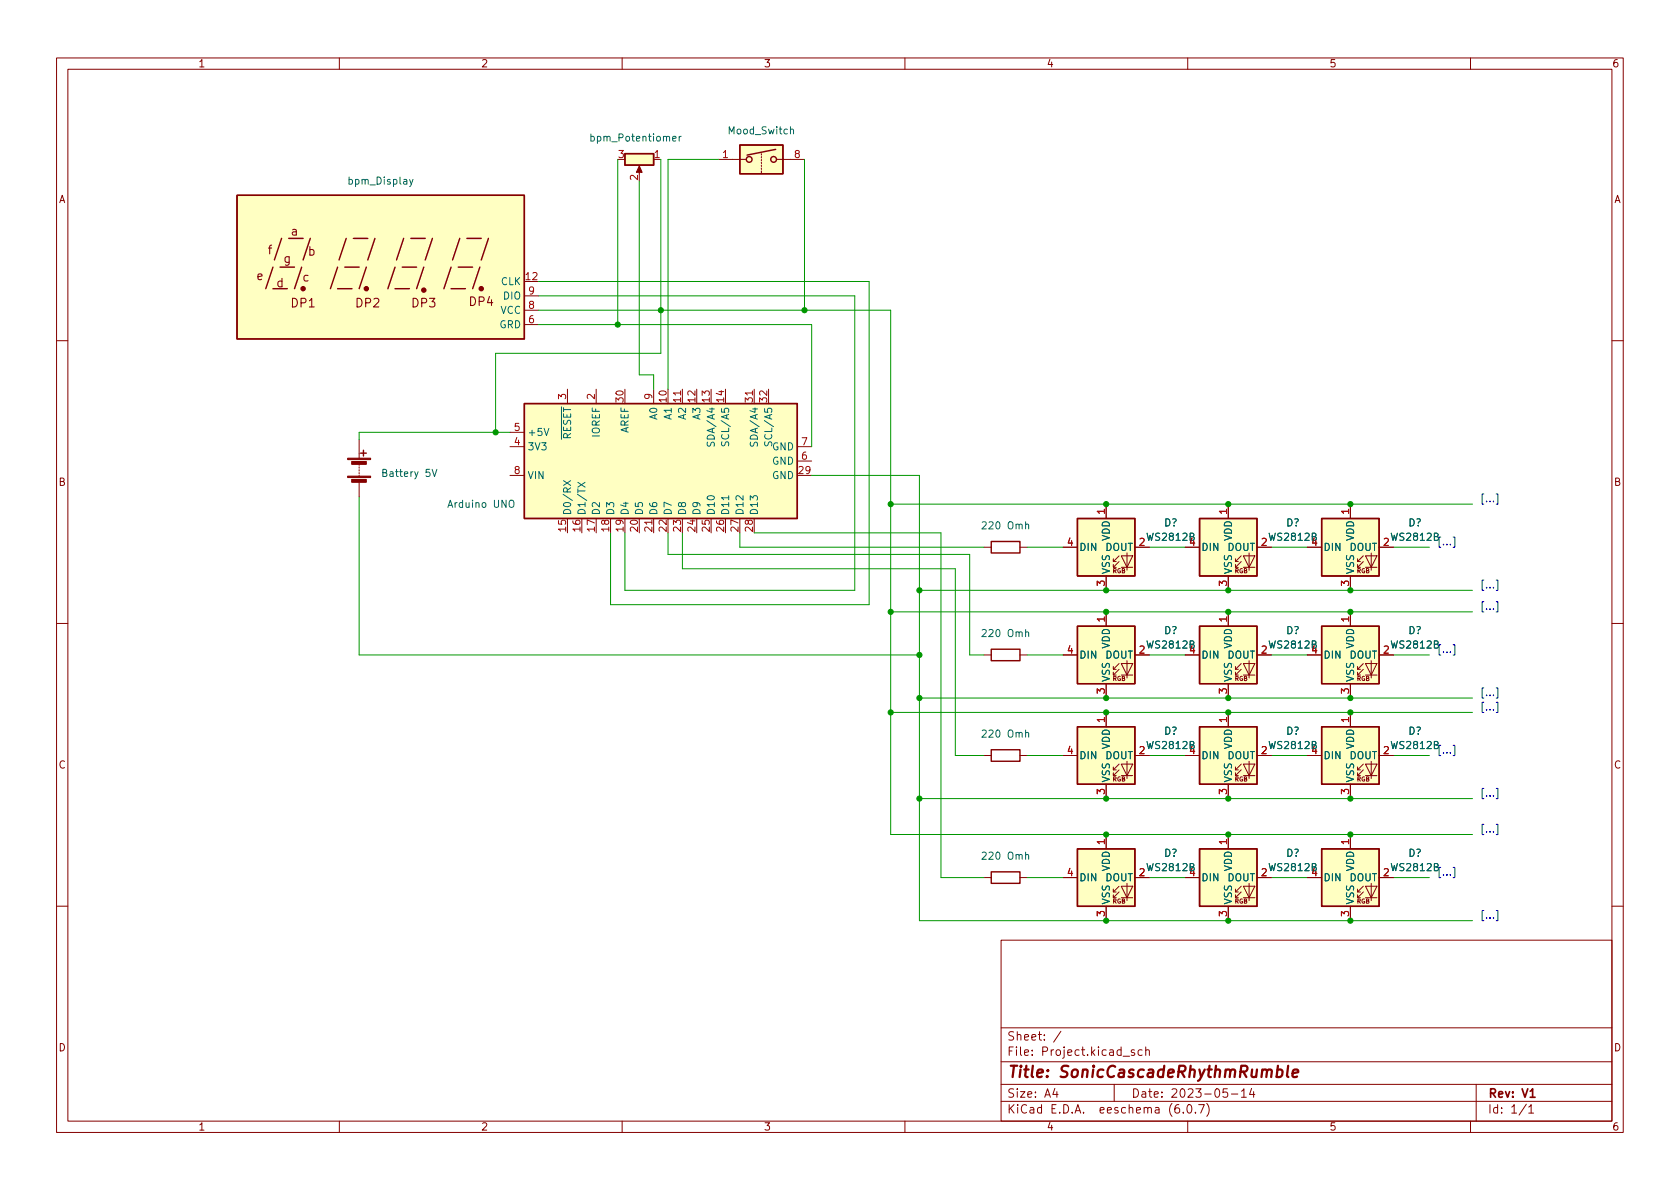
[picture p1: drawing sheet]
<svg xmlns="http://www.w3.org/2000/svg" width="297mm" height="210mm" viewBox="0 0 297 210" stroke-linecap="round" stroke-linejoin="round" font-family="sans-serif">
<g fill="none" stroke="#840000" stroke-width=".18">
<path d="M10 10.2h277v190.1h-277zM12 12.2h273v186.1h-273zM60 10.2v2M110 10.2v2M160 10.2v2M210 10.2v2M260 10.2v2M113 29.7v1M127 28.2h4.8M134.6 27.2v.2M134.6 27.7v.2M134.6 28.2v.2"/>
<path d="M134.6 28.7v.3M134.6 29.2v.3M134.6 29.7v.3M134.6 30.2v.5M137.4 28.2h4.8M92.7 57.4h2.5M92.7 54.9h2.5M92.7 52.3h2.5M10 60.2h2M63.5 77.7v3.3M90.2 79h2.5M90.2 76.4h2.5"/>
<path d="M100.3 68.8v2.6M105.4 68.8v2.6M115.6 68.8v2.6M120.6 68.8v2.6M133.3 68.8v2.6M141 79h2.5M285 60.2h2M63.5 82v.3M63.5 82.5v.3M63.5 83.1v.2M63.5 83.6v.2M63.5 84.1v.2"/>
<path d="M63.5 85.3v2.6M90.2 84.1h2.5M115.6 91.7v2.5M141 81.5h2.5M174 96.8h1.3M180.3 96.8h1.3M188 96.8h2.5M195.6 89.1v2.6M196.8 99.3h.6M197.9 99.3l-1.1 1v-.5M197.9 98.3l-1.1 1v-.5M198.2 98.3h2.1l-1 2z"/>
<path d="M199.3 97.8v3M200.7 96.8h2.5M209.5 96.8h2.6M217.2 89.1v2.6M218.4 99.3h.5M219.5 99.3l-1.1 1v-.5M219.5 98.3l-1.1 1v-.5M219.8 98.3h2.1l-1 2zM220.9 97.8v3M222.2 96.8h2.6M231.1 96.8h2.6M238.8 89.1v2.6"/>
<path d="M240 99.3h.5M241 99.3l-1 1v-.5M241 98.3l-1 1v-.5M241.4 98.3h2.1l-1.1 2zM242.4 97.8v3M243.8 96.8h2.6M10 110.2h2M174 115.8h1.3M180.3 115.8h1.3M188 115.8h2.5M195.6 101.8v2.6M195.6 108.2v2.5"/>
<path d="M196.8 118.4h.6M197.9 118.4l-1.1 1v-.5M197.9 117.3l-1.1 1.1v-.5M198.2 117.3h2.1l-1 2.1zM198.2 100.3h2.1M198.2 119.4h2.1M199.3 116.8v3.1M200.7 115.8h2.5M209.5 115.8h2.6M217.2 101.8v2.6M217.2 108.2v2.5M218.4 118.4h.5"/>
<path d="M219.5 118.4l-1.1 1v-.5M219.5 117.3l-1.1 1.1v-.5M219.8 117.3h2.1l-1 2.1zM219.8 100.3h2.1M219.8 119.4h2.1M220.9 116.8v3.1M222.2 115.8h2.6M231.1 115.8h2.6M238.8 101.8v2.6M238.8 108.2v2.5M240 118.4h.5M241 118.4l-1 1v-.5"/>
<path d="M241 117.3l-1 1.1v-.5M241.4 117.3h2.1l-1.1 2.1zM241.4 100.3h2.1M241.4 119.4h2.1M242.4 116.8v3.1M243.8 115.8h2.6M285 110.2h2M174 133.6h1.3M180.3 133.6h1.3M188 133.6h2.5M195.6 120.9v2.5M195.6 126v2.5"/>
<path d="M195.6 138.7v2.5M196.8 136.1h.6M197.9 136.1l-1.1 1.1v-.6M197.9 135.1l-1.1 1v-.5M198.2 135.1h2.1l-1 2.1zM198.2 137.2h2.1M199.3 134.6v3.1M200.7 133.6h2.5M209.5 133.6h2.6M217.2 120.9v2.5M217.2 126v2.5M217.2 138.7v2.5"/>
<path d="M218.4 136.1h.5M219.5 136.1l-1.1 1.1v-.6M219.5 135.1l-1.1 1v-.5M219.8 135.1h2.1l-1 2.1zM219.8 137.2h2.1M220.9 134.6v3.1M222.2 133.6h2.6M231.1 133.6h2.6M238.8 120.9v2.5M238.8 126v2.5M238.8 138.7v2.5M240 136.1h.5"/>
<path d="M241 136.1l-1 1.1v-.6M241 135.1l-1 1v-.5M241.4 135.1h2.1l-1.1 2.1zM241.4 137.2h2.1M242.4 134.6v3.1M243.8 133.6h2.6M174 155.2h1.3M180.3 155.2h1.3M188 155.2h2.5M195.6 147.6v2.5M196.8 157.7h.6M197.9 157.7l-1.1 1v-.5"/>
<path d="M197.9 156.7l-1.1 1v-.5M198.2 156.7h2.1l-1 2zM198.2 158.7h2.1M199.3 156.2v3.1M200.7 155.2h2.5M209.5 155.2h2.6M217.2 147.6v2.5M218.4 157.7h.5M219.5 157.7l-1.1 1v-.5M219.5 156.7l-1.1 1v-.5M219.8 156.7h2.1l-1 2zM219.8 158.7h2.1"/>
<path d="M220.9 156.2v3.1M222.2 155.2h2.6M231.1 155.2h2.6M238.8 147.6v2.5M240 157.7h.5M241 157.7l-1 1v-.5M241 156.7l-1 1v-.5M241.4 156.7h2.1l-1.1 2zM241.4 158.7h2.1M242.4 156.2v3.1M243.8 155.2h2.6M10 160.2h2"/>
<path d="M177 166.3h108v32h-108zM195.6 160.3v2.5M217.2 160.3v2.5M238.8 160.3v2.5M285 160.2h2M60 198.3v2M110 198.3v2M160 198.3v2M177 194.8h108M177 191.8h108M177 187.8h108M177 181.8h108"/>
<path d="M186.5 192.5l-.4 1h1M186.9 193v1M187.6 182.4l-1.3 1.9M197 191.8v3M198.6 186.8h1.1M200.6 185.7l-.4-.1-.2 .2 .1 .3 .5 .1v.4h-.6M201.9 185.7l-.4-.1-.3 .3v.4l.2 .3h.5M202.6 185.8l.2-.2 .3 .1 .1 .9M202.6 185.1v1.5M208.4 195.3a.59 .59 0 0 0-.7 .7v.5l.2 .3h.4l.2-.1 .1-.5-.2-.2-.4-.1-.3 .3M209.2 196.7v.1M210 198.3v2"/>
<path d="M210.1 195.4l.1-.1a.81 .81 0 0 1 .6 .7 .81 .81 0 0 1-.3 .8h-.1a.81 .81 0 0 1-.6-.6 .81 .81 0 0 1 .3-.8zM211.4 196.7v.1M211.9 195.3h1l-.6 1.5M213.4 195.1a1.72 1.72 0 0 1 0 2.3M217 192.5h-.7l-.1 .7 .2-.1 .5 .1 .2 .2-.1 .5-.2 .1-.6-.1M217.7 193.5h1.2M219.5 193l.4-.5v1.5M219.5 194h.9M221.3 192.5l-.4 1h1M221.6 193v1M260 198.3v2M261 191.8v6.5"/>
<path d="M269.9 195.3l-1.3 1.9M270.3 195.8l.4-.5v1.5M270.3 196.8h.9"/>
</g>
<path d="M270.6 194h.8" fill="none" stroke="#840000" stroke-width=".3"/>
<path d="M225.9 189.2l.2-.1 .5 .1 .2 .3-.1 .6a.66 .66 0 0 1-1 .3M227.8 188.5l-.3 1.7 .3 .3M228.5 189.8l1-.2v-.4l-.2-.1-.6 .1-.2 1 .3 .3 .5-.1" fill="none" stroke="#840000" stroke-width=".4"/>
<g fill="none" stroke="#840000" stroke-width=".25">
<path d="M41.9 34.5h50.8v25.4h-50.8zM110.5 27.2h5.1v2h-5.1zM130.8 25.6h7.6v5.1h-7.6zM137.2 26.4l-5.1 1M48.3 47.2l-1.3 3.8M48.3 51h2.5M49.5 47.2h2.6M49.8 42.2l-1.3 3.8M51.1 42.2h2.5M53.3 47.2l-1.2 3.8M54.9 42.2l-1.3 3.8M59.7 51h2.5"/>
<path d="M59.7 47.2l-1.3 3.8M61 47.2h2.5M61.2 42.2l-1.3 3.8M62.5 42.2h2.5M64.8 47.2l-1.3 3.8M66.3 42.2l-1.3 3.8M69.8 51h2.6M69.8 47.2l-1.2 3.8M71.1 47.2h2.6M71.4 42.2l-1.3 3.8M72.6 42.2h2.6M74.9 47.2l-1.2 3.8"/>
<path d="M76.5 42.2l-1.3 3.8M79.8 51h2.5M79.8 47.2l-1.3 3.8M81 47.2h2.6M81.3 42.2l-1.3 3.8M82.5 42.2h2.6M84.8 47.2l-1.2 3.8M86.4 42.2l-1.3 3.8M64.3 79.6v1M92.7 71.4h48.3v20.3h-48.3zM63.8 80.1h1M175.3 95.8h5v2h-5z"/>
<path d="M190.5 91.7h10.2v10.1h-10.2zM212.1 91.7h10.1v10.1h-10.1zM233.7 91.7h10.1v10.1h-10.1zM175.3 114.8h5v2h-5zM190.5 110.7h10.2v10.2h-10.2zM212.1 110.7h10.1v10.2h-10.1zM233.7 110.7h10.1v10.2h-10.1zM175.3 132.6h5v2h-5zM190.5 128.5h10.2v10.2h-10.2zM212.1 128.5h10.1v10.2h-10.1zM233.7 128.5h10.1v10.2h-10.1zM175.3 154.2h5v2h-5z"/>
<path d="M190.5 150.1h10.2v10.2h-10.2zM212.1 150.1h10.1v10.2h-10.1zM233.7 150.1h10.1v10.2h-10.1z"/>
<circle cx="132.5" cy="28.2" r=".51"/>
<circle cx="136.8" cy="28.2" r=".51"/>
</g>
<g fill="none" stroke="#006464" stroke-width=".18">
<path d="M72.4 31.7l.3 .9M73 31.7l-.4 1.2-.2 .1M118.9 24.5l.6-.1v-.2l-.4-.1-.2 .2 .1 .6h.5M120.1 24.1v.9M120.4 24.1l-.3 .2M139.8 23l.1-.2 .3 .1 .1 .8M96.2 75.8l.4 1.2 .4-1.2M125.1 78.2l-.1 .5 .2 .1h.3l.3-.5 .3-.1 .2 .2-.1 .5M127.6 78.1v.5l.1 .2h.4l.2-.6 .3-.1 .2 .3v.4M132.7 78.2v.5l.1 .1h.3l.3-.5 .3-.1 .2 .2v.5M135.3 78.1l-.1 .5 .1 .2h.4l.2-.6 .3-.1 .3 .3-.1 .4M76.4 83l.4 1.3 .4-1.3"/>
<path d="M90.2 88.5h.1a.43 .43 0 0 1 .6 .4v.4a.42 .42 0 0 1-.5 .4 .42 .42 0 0 1-.4-.4v-.4zM99.6 85l1.3 .8M100.9 85l-1.3 .8M102.2 85.3l1.2 .8M103.4 85.3l-1.2 .8M128.8 87.7v.7M181.3 92.8l.2-.1h.3l.1 .8M181.3 111.9l.2-.2 .3 .1 .1 .8M181.3 129.6l.2-.1 .3 .1 .1 .8M181.3 151.2l.2-.1 .3 .1 .1 .8"/>
</g>
<g fill="#ffffc2" stroke="#ffffc2" stroke-width=".18">
<path d="M233.7 150.1h10.1v10.2h-10.1z"/>
<path d="M190.5 91.7h10.2v10.1h-10.2z"/>
<path d="M212.1 110.7h10.1v10.2h-10.1z"/>
<path d="M233.7 110.7h10.1v10.2h-10.1z"/>
<path d="M212.1 150.1h10.1v10.2h-10.1z"/>
<path d="M110.5 27.2h5.1v2h-5.1z"/>
<path d="M92.7 71.4h48.3v20.3h-48.3z"/>
<path d="M41.9 34.5h50.8v25.4h-50.8z"/>
<path d="M233.7 128.5h10.1v10.2h-10.1z"/>
<path d="M130.8 25.6h7.6v5.1h-7.6z"/>
<path d="M190.5 110.7h10.2v10.2h-10.2z"/>
<path d="M212.1 91.7h10.1v10.1h-10.1z"/>
<path d="M212.1 128.5h10.1v10.2h-10.1z"/>
<path d="M190.5 150.1h10.2v10.2h-10.2z"/>
<path d="M190.5 128.5h10.2v10.2h-10.2z"/>
<path d="M233.7 91.7h10.1v10.1h-10.1z"/>
</g>
<g fill="#840000" stroke="#840000" stroke-width=".18">
<path d="M113 29.3l.5 1.2h-1z"/>
<path d="M61.5 84.2h4v.2h-4z"/>
<path d="M61.5 81h4v.3h-4z"/>
<path d="M62.2 84.8h2.6v.5h-2.6z"/>
<path d="M62.2 81.6h2.6v.5h-2.6z"/>
</g>
<g fill="#840000" stroke="#840000" stroke-width=".25">
<circle cx="53.6" cy="51" r=".36"/>
<circle cx="64.8" cy="51" r=".36"/>
<circle cx="74.9" cy="51.3" r=".36"/>
<circle cx="85.1" cy="51" r=".36"/>
</g>
<path d="M256.9 95h.3v1.8h-.3M264.5 87.3h.3v1.9h-.3M256.9 114h.3v1.8h-.3M264.5 102.6h.3v1.8h-.3M264.5 106.4h.3v1.8h-.3M256.9 131.8h.3v1.8h-.3M264.5 139.4h.3v1.8h-.3M264.5 121.6h.3v1.9h-.3M264.5 124.2h.3v1.8h-.3M256.9 153.4h.3v1.8h-.3M264.5 145.8h.3v1.8h-.3M264.5 161h.3v1.8h-.3" fill="none" stroke="#0000c2" stroke-width=".18"/>
<g fill="none" stroke="#009600" stroke-width=".18">
<path d="M109.2 28.2v29.2M113 32v34.3h2.6v2.5M116.8 28.2v34.3h-29.2v13.9M127 28.2h-8.9v40.6M142.2 28.2v26.7M95.2 54.9h62.3v92.7h102.8M95.2 52.3h55.9v52.1h-40.6v-10.2M95.2 49.8h58.5v57.1h-45.8v-12.7M95.2 57.4h48.3v21.6M90.2 76.4h-26.7v1.3M63.5 87.9v27.9h99.1M118.1 94.2v3.8h53.3v17.8h2.6"/>
<path d="M120.6 94.2v6.4h48.3v33h5.1M130.8 94.2v2.6h43.2M133.3 94.2h33.1v61h7.6M143.5 84.1h19.1v78.7h97.7M157.5 89.1h102.8M181.6 96.8h6.4M203.2 96.8h6.3M224.8 96.8h6.3M246.4 96.8h6.3M157.5 108.2h102.8M162.6 104.4h97.7M181.6 115.8h6.4"/>
<path d="M203.2 115.8h6.3M224.8 115.8h6.3M246.4 115.8h6.3M157.5 126h102.8M162.6 123.4h97.7M181.6 133.6h6.4M203.2 133.6h6.3M224.8 133.6h6.3M246.4 133.6h6.3M162.6 141.2h97.7M181.6 155.2h6.4M203.2 155.2h6.3"/>
<path d="M224.8 155.2h6.3M246.4 155.2h6.3"/>
</g>
<g fill="#009600" stroke="#009600" stroke-width=".18">
<circle cx="162.6" cy="104.4" r=".46"/>
<circle cx="162.6" cy="115.8" r=".46"/>
<circle cx="162.6" cy="123.4" r=".46"/>
<circle cx="157.5" cy="126" r=".46"/>
<circle cx="162.6" cy="141.2" r=".46"/>
<circle cx="217.2" cy="147.6" r=".46"/>
<circle cx="217.2" cy="162.8" r=".46"/>
<circle cx="238.8" cy="141.2" r=".46"/>
<circle cx="238.8" cy="147.6" r=".46"/>
<circle cx="238.8" cy="162.8" r=".46"/>
<circle cx="142.2" cy="54.9" r=".46"/>
<circle cx="116.8" cy="54.9" r=".46"/>
<circle cx="195.6" cy="89.1" r=".46"/>
<circle cx="195.6" cy="108.2" r=".46"/>
<circle cx="195.6" cy="104.4" r=".46"/>
<circle cx="217.2" cy="104.4" r=".46"/>
<circle cx="217.2" cy="108.2" r=".46"/>
<circle cx="217.2" cy="141.2" r=".46"/>
<circle cx="195.6" cy="162.8" r=".46"/>
<circle cx="195.6" cy="123.4" r=".46"/>
<circle cx="195.6" cy="126" r=".46"/>
<circle cx="195.6" cy="141.2" r=".46"/>
<circle cx="195.6" cy="147.6" r=".46"/>
<circle cx="238.8" cy="108.2" r=".46"/>
<circle cx="217.2" cy="89.1" r=".46"/>
<circle cx="238.8" cy="89.1" r=".46"/>
<circle cx="238.8" cy="104.4" r=".46"/>
<circle cx="238.8" cy="126" r=".46"/>
<circle cx="217.2" cy="123.4" r=".46"/>
<circle cx="217.2" cy="126" r=".46"/>
<circle cx="238.8" cy="123.4" r=".46"/>
<circle cx="157.5" cy="108.2" r=".46"/>
<circle cx="157.5" cy="89.1" r=".46"/>
<circle cx="87.6" cy="76.4" r=".46"/>
<circle cx="109.2" cy="57.4" r=".46"/>
</g>
<text font-size="2.8" fill="#840000" x="178" y="190.6">Title: SonicCascadeRhythmRumble</text>
<g font-size="2.1" fill="#840000">
<text x="51.5" y="41.7">a</text>
<text x="47.4" y="45">f</text>
<text x="50.2" y="46.5">g</text>
<text x="54.5" y="45.2">b</text>
<text x="45.4" y="49.5">e</text>
<text x="48.9" y="50.8">d</text>
<text x="53.5" y="49.8">c</text>
<text x="51.5" y="54.4">DP1</text>
<text x="63" y="54.4">DP2</text>
<text x="72.9" y="54.4">DP3</text>
<text x="83" y="54.1">DP4</text>
<text x="178" y="184">Sheet: /</text>
<text x="178" y="186.7">File: Project.kicad_sch</text>
<text x="178" y="196.9">KiCad E.D.A. eeschema (6.0.7)</text>
<text x="178" y="194.1">Size: A4</text>
<text x="200" y="194.1">Date: 2023-05-14</text>
<text x="263" y="194.1">Rev: V1</text>
<text x="263" y="196.9">Id: 1/1</text>
</g>
<g font-size="1.8" fill="#840000">
<text x="35" y="11.9">1</text>
<text x="85" y="11.9">2</text>
<text x="135" y="11.9">3</text>
<text x="185" y="11.9">4</text>
<text x="235" y="11.9">5</text>
<text x="285" y="11.9">6</text>
<text x="10.3" y="35.9">A</text>
<text x="285.3" y="35.9">A</text>
<text x="10.3" y="85.9">B</text>
<text x="285.3" y="85.9">B</text>
<text x="10.3" y="135.9">C</text>
<text x="285.3" y="135.9">C</text>
<text x="10.3" y="185.9">D</text>
<text x="285.3" y="185.9">D</text>
<text x="35" y="199.9">1</text>
<text x="85" y="199.9">2</text>
<text x="135" y="199.9">3</text>
<text x="185" y="199.9">4</text>
<text x="235" y="199.9">5</text>
<text x="285" y="199.9">6</text>
</g>
<g font-size="1.8" fill="#006464">
<text x="128.9" y="23.7">Mood_Switch</text>
<text x="104.9" y="25">bpm_Potentiomer</text>
<text x="61.8" y="32.6">bpm_Display</text>
<text x="88.6" y="50.4">CLK</text>
<text x="89.1" y="53">DIO</text>
<text x="88.3" y="58">GRD</text>
<text x="88.5" y="55.5">VCC</text>
<text x="93.2" y="77.1">+5V</text>
<text x="106" y="77.3" transform="rotate(-90 106 77.3)">IOREF</text>
<text x="111.1" y="76.7" transform="rotate(-90 111.1 76.7)">AREF</text>
<text x="116.2" y="74.1" transform="rotate(-90 116.2 74.1)">A0</text>
<text x="118.7" y="74.1" transform="rotate(-90 118.7 74.1)">A1</text>
<text x="121.3" y="74.1" transform="rotate(-90 121.3 74.1)">A2</text>
<text x="123.8" y="74.1" transform="rotate(-90 123.8 74.1)">A3</text>
<text x="93.2" y="79.6">3V3</text>
<text x="101" y="79.1" transform="rotate(-90 101 79.1)">~{RESET}</text>
<text x="126.4" y="78.4" transform="rotate(-90 126.4 78.4)">SDA/A4</text>
<text x="128.9" y="78.2" transform="rotate(-90 128.9 78.2)">SCL/A5</text>
<text x="134" y="78.4" transform="rotate(-90 134 78.4)">SDA/A4</text>
<text x="136.5" y="78.2" transform="rotate(-90 136.5 78.2)">SCL/A5</text>
<text x="136.5" y="82.2">GND</text>
<text x="136.5" y="79.6">GND</text>
<text x="68" y="84.3">Battery 5V</text>
<text x="79.5" y="89.8">Arduino UNO</text>
<text x="93.2" y="84.7">VIN</text>
<text x="136.5" y="84.7">GND</text>
<text x="101" y="91.2" transform="rotate(-90 101 91.2)">D0/RX</text>
<text x="103.5" y="91.2" transform="rotate(-90 103.5 91.2)">D1/TX</text>
<text x="106" y="91.2" transform="rotate(-90 106 91.2)">D2</text>
<text x="108.6" y="91.2" transform="rotate(-90 108.6 91.2)">D3</text>
<text x="111.1" y="91.2" transform="rotate(-90 111.1 91.2)">D4</text>
<text x="113.7" y="91.2" transform="rotate(-90 113.7 91.2)">D5</text>
<text x="116.2" y="91.2" transform="rotate(-90 116.2 91.2)">D6</text>
<text x="118.7" y="91.2" transform="rotate(-90 118.7 91.2)">D7</text>
<text x="121.3" y="91.2" transform="rotate(-90 121.3 91.2)">D8</text>
<text x="123.8" y="91.2" transform="rotate(-90 123.8 91.2)">D9</text>
<text x="126.4" y="91.2" transform="rotate(-90 126.4 91.2)">D10</text>
<text x="128.9" y="91.2" transform="rotate(-90 128.9 91.2)">D11</text>
<text x="131.4" y="91.2" transform="rotate(-90 131.4 91.2)">D12</text>
<text x="134" y="91.2" transform="rotate(-90 134 91.2)">D13</text>
<text x="174.1" y="93.6">220 Omh</text>
<text x="196.2" y="95.7" transform="rotate(-90 196.2 95.7)">VDD</text>
<text x="203" y="95.6">WS2812B</text>
<text x="205.8" y="93.1">D?</text>
<text x="217.8" y="95.7" transform="rotate(-90 217.8 95.7)">VDD</text>
<text x="224.6" y="95.6">WS2812B</text>
<text x="227.4" y="93.1">D?</text>
<text x="239.4" y="95.7" transform="rotate(-90 239.4 95.7)">VDD</text>
<text x="246.2" y="95.6">WS2812B</text>
<text x="249" y="93.1">D?</text>
<text x="190.8" y="97.4">DIN</text>
<text x="195.4" y="97.4">DOUT</text>
<text x="196.2" y="101.6" transform="rotate(-90 196.2 101.6)">VSS</text>
<text x="212.3" y="97.4">DIN</text>
<text x="217" y="97.4">DOUT</text>
<text x="217.8" y="101.6" transform="rotate(-90 217.8 101.6)">VSS</text>
<text x="233.9" y="97.4">DIN</text>
<text x="238.6" y="97.4">DOUT</text>
<text x="239.4" y="101.6" transform="rotate(-90 239.4 101.6)">VSS</text>
<text x="174.1" y="112.6">220 Omh</text>
<text x="205.8" y="112.1">D?</text>
<text x="227.4" y="112.1">D?</text>
<text x="249" y="112.1">D?</text>
<text x="190.8" y="116.5">DIN</text>
<text x="195.4" y="116.5">DOUT</text>
<text x="196.2" y="114.7" transform="rotate(-90 196.2 114.7)">VDD</text>
<text x="203" y="114.7">WS2812B</text>
<text x="212.3" y="116.5">DIN</text>
<text x="217" y="116.5">DOUT</text>
<text x="217.8" y="114.7" transform="rotate(-90 217.8 114.7)">VDD</text>
<text x="224.6" y="114.7">WS2812B</text>
<text x="233.9" y="116.5">DIN</text>
<text x="238.6" y="116.5">DOUT</text>
<text x="239.4" y="114.7" transform="rotate(-90 239.4 114.7)">VDD</text>
<text x="246.2" y="114.7">WS2812B</text>
<text x="196.2" y="120.6" transform="rotate(-90 196.2 120.6)">VSS</text>
<text x="217.8" y="120.6" transform="rotate(-90 217.8 120.6)">VSS</text>
<text x="239.4" y="120.6" transform="rotate(-90 239.4 120.6)">VSS</text>
<text x="174.1" y="130.4">220 Omh</text>
<text x="205.8" y="129.9">D?</text>
<text x="227.4" y="129.9">D?</text>
<text x="249" y="129.9">D?</text>
<text x="190.8" y="134.2">DIN</text>
<text x="195.4" y="134.2">DOUT</text>
<text x="196.2" y="132.5" transform="rotate(-90 196.2 132.5)">VDD</text>
<text x="203" y="132.4">WS2812B</text>
<text x="212.3" y="134.2">DIN</text>
<text x="217" y="134.2">DOUT</text>
<text x="217.8" y="132.5" transform="rotate(-90 217.8 132.5)">VDD</text>
<text x="224.6" y="132.4">WS2812B</text>
<text x="233.9" y="134.2">DIN</text>
<text x="238.6" y="134.2">DOUT</text>
<text x="239.4" y="132.5" transform="rotate(-90 239.4 132.5)">VDD</text>
<text x="246.2" y="132.4">WS2812B</text>
<text x="196.2" y="138.4" transform="rotate(-90 196.2 138.4)">VSS</text>
<text x="217.8" y="138.4" transform="rotate(-90 217.8 138.4)">VSS</text>
<text x="239.4" y="138.4" transform="rotate(-90 239.4 138.4)">VSS</text>
<text x="174.1" y="152">220 Omh</text>
<text x="190.8" y="155.8">DIN</text>
<text x="195.4" y="155.8">DOUT</text>
<text x="196.2" y="154.1" transform="rotate(-90 196.2 154.1)">VDD</text>
<text x="203" y="154">WS2812B</text>
<text x="205.8" y="151.5">D?</text>
<text x="212.3" y="155.8">DIN</text>
<text x="217" y="155.8">DOUT</text>
<text x="217.8" y="154.1" transform="rotate(-90 217.8 154.1)">VDD</text>
<text x="224.6" y="154">WS2812B</text>
<text x="227.4" y="151.5">D?</text>
<text x="233.9" y="155.8">DIN</text>
<text x="238.6" y="155.8">DOUT</text>
<text x="239.4" y="154.1" transform="rotate(-90 239.4 154.1)">VDD</text>
<text x="246.2" y="154">WS2812B</text>
<text x="249" y="151.5">D?</text>
<text x="196.2" y="160" transform="rotate(-90 196.2 160)">VSS</text>
<text x="217.8" y="160" transform="rotate(-90 217.8 160)">VSS</text>
<text x="239.4" y="160" transform="rotate(-90 239.4 160)">VSS</text>
</g>
<g font-size="1.8" fill="#a90000">
<text x="109.4" y="27.9">3</text>
<text x="115.7" y="27.9">1</text>
<text x="127.8" y="27.9">1</text>
<text x="140.5" y="27.9">8</text>
<text x="112.8" y="31.9" transform="rotate(-90 112.8 31.9)">2</text>
<text x="93" y="49.5">12</text>
<text x="93.5" y="52.1">9</text>
<text x="93.5" y="57.1">6</text>
<text x="93.5" y="54.6">8</text>
<text x="100.1" y="70.6" transform="rotate(-90 100.1 70.6)">3</text>
<text x="105.2" y="70.6" transform="rotate(-90 105.2 70.6)">2</text>
<text x="110.2" y="71.1" transform="rotate(-90 110.2 71.1)">30</text>
<text x="115.3" y="70.6" transform="rotate(-90 115.3 70.6)">9</text>
<text x="117.9" y="71.1" transform="rotate(-90 117.9 71.1)">10</text>
<text x="120.4" y="71.1" transform="rotate(-90 120.4 71.1)">11</text>
<text x="122.9" y="71.1" transform="rotate(-90 122.9 71.1)">12</text>
<text x="125.5" y="71.1" transform="rotate(-90 125.5 71.1)">13</text>
<text x="128" y="71.1" transform="rotate(-90 128 71.1)">14</text>
<text x="133.1" y="71.1" transform="rotate(-90 133.1 71.1)">31</text>
<text x="135.6" y="71.1" transform="rotate(-90 135.6 71.1)">32</text>
<text x="90.9" y="76.2">5</text>
<text x="90.9" y="78.7">4</text>
<text x="90.9" y="83.8">8</text>
<text x="141.3" y="83.8">29</text>
<text x="141.7" y="81.3">6</text>
<text x="141.7" y="78.7">7</text>
<text x="100.1" y="93.9" transform="rotate(-90 100.1 93.9)">15</text>
<text x="102.6" y="93.9" transform="rotate(-90 102.6 93.9)">16</text>
<text x="105.2" y="93.9" transform="rotate(-90 105.2 93.9)">17</text>
<text x="107.7" y="93.9" transform="rotate(-90 107.7 93.9)">18</text>
<text x="110.2" y="93.9" transform="rotate(-90 110.2 93.9)">19</text>
<text x="112.8" y="93.9" transform="rotate(-90 112.8 93.9)">20</text>
<text x="115.3" y="93.9" transform="rotate(-90 115.3 93.9)">21</text>
<text x="117.9" y="93.9" transform="rotate(-90 117.9 93.9)">22</text>
<text x="120.4" y="93.9" transform="rotate(-90 120.4 93.9)">23</text>
<text x="122.9" y="93.9" transform="rotate(-90 122.9 93.9)">24</text>
<text x="125.5" y="93.9" transform="rotate(-90 125.5 93.9)">25</text>
<text x="128" y="93.9" transform="rotate(-90 128 93.9)">26</text>
<text x="130.6" y="93.9" transform="rotate(-90 130.6 93.9)">27</text>
<text x="133.1" y="93.9" transform="rotate(-90 133.1 93.9)">28</text>
<text x="195.3" y="90.9" transform="rotate(-90 195.3 90.9)">1</text>
<text x="216.9" y="90.9" transform="rotate(-90 216.9 90.9)">1</text>
<text x="238.5" y="90.9" transform="rotate(-90 238.5 90.9)">1</text>
<text x="188.7" y="96.5">4</text>
<text x="201.4" y="96.5">2</text>
<text x="210.3" y="96.5">4</text>
<text x="223" y="96.5">2</text>
<text x="231.9" y="96.5">4</text>
<text x="244.6" y="96.5">2</text>
<text x="195.3" y="103.6" transform="rotate(-90 195.3 103.6)">3</text>
<text x="216.9" y="103.6" transform="rotate(-90 216.9 103.6)">3</text>
<text x="238.5" y="103.6" transform="rotate(-90 238.5 103.6)">3</text>
<text x="195.3" y="110" transform="rotate(-90 195.3 110)">1</text>
<text x="216.9" y="110" transform="rotate(-90 216.9 110)">1</text>
<text x="238.5" y="110" transform="rotate(-90 238.5 110)">1</text>
<text x="188.7" y="115.6">4</text>
<text x="201.4" y="115.6">2</text>
<text x="210.3" y="115.6">4</text>
<text x="223" y="115.6">2</text>
<text x="231.9" y="115.6">4</text>
<text x="244.6" y="115.6">2</text>
<text x="195.3" y="122.7" transform="rotate(-90 195.3 122.7)">3</text>
<text x="216.9" y="122.7" transform="rotate(-90 216.9 122.7)">3</text>
<text x="238.5" y="122.7" transform="rotate(-90 238.5 122.7)">3</text>
<text x="195.3" y="127.7" transform="rotate(-90 195.3 127.7)">1</text>
<text x="216.9" y="127.7" transform="rotate(-90 216.9 127.7)">1</text>
<text x="238.5" y="127.7" transform="rotate(-90 238.5 127.7)">1</text>
<text x="188.7" y="133.3">4</text>
<text x="201.4" y="133.3">2</text>
<text x="210.3" y="133.3">4</text>
<text x="223" y="133.3">2</text>
<text x="231.9" y="133.3">4</text>
<text x="244.6" y="133.3">2</text>
<text x="195.3" y="140.4" transform="rotate(-90 195.3 140.4)">3</text>
<text x="216.9" y="140.4" transform="rotate(-90 216.9 140.4)">3</text>
<text x="238.5" y="140.4" transform="rotate(-90 238.5 140.4)">3</text>
<text x="195.3" y="149.3" transform="rotate(-90 195.3 149.3)">1</text>
<text x="216.9" y="149.3" transform="rotate(-90 216.9 149.3)">1</text>
<text x="238.5" y="149.3" transform="rotate(-90 238.5 149.3)">1</text>
<text x="188.7" y="154.9">4</text>
<text x="201.4" y="154.9">2</text>
<text x="210.3" y="154.9">4</text>
<text x="223" y="154.9">2</text>
<text x="231.9" y="154.9">4</text>
<text x="244.6" y="154.9">2</text>
<text x="195.3" y="162" transform="rotate(-90 195.3 162)">3</text>
<text x="216.9" y="162" transform="rotate(-90 216.9 162)">3</text>
<text x="238.5" y="162" transform="rotate(-90 238.5 162)">3</text>
</g>
<g font-size="1.8" fill="#0000c2">
<text x="261.6" y="88.8">[...]</text>
<text x="254" y="96.4">[...]</text>
<text x="261.6" y="104">[...]</text>
<text x="261.6" y="107.8">[...]</text>
<text x="254" y="115.5">[...]</text>
<text x="261.6" y="123.1">[...]</text>
<text x="261.6" y="125.6">[...]</text>
<text x="254" y="133.2">[...]</text>
<text x="261.6" y="140.9">[...]</text>
<text x="261.6" y="147.2">[...]</text>
<text x="254" y="154.8">[...]</text>
<text x="261.6" y="162.5">[...]</text>
</g>
<g font-size="1.1" fill="#840000">
<text x="196.7" y="101.3">RGB</text>
<text x="218.3" y="101.3">RGB</text>
<text x="239.9" y="101.3">RGB</text>
<text x="196.7" y="120.4">RGB</text>
<text x="218.3" y="120.4">RGB</text>
<text x="239.9" y="120.4">RGB</text>
<text x="196.7" y="138.2">RGB</text>
<text x="218.3" y="138.2">RGB</text>
<text x="239.9" y="138.2">RGB</text>
<text x="196.7" y="159.8">RGB</text>
<text x="218.3" y="159.8">RGB</text>
<text x="239.9" y="159.8">RGB</text>
</g>
</svg>
